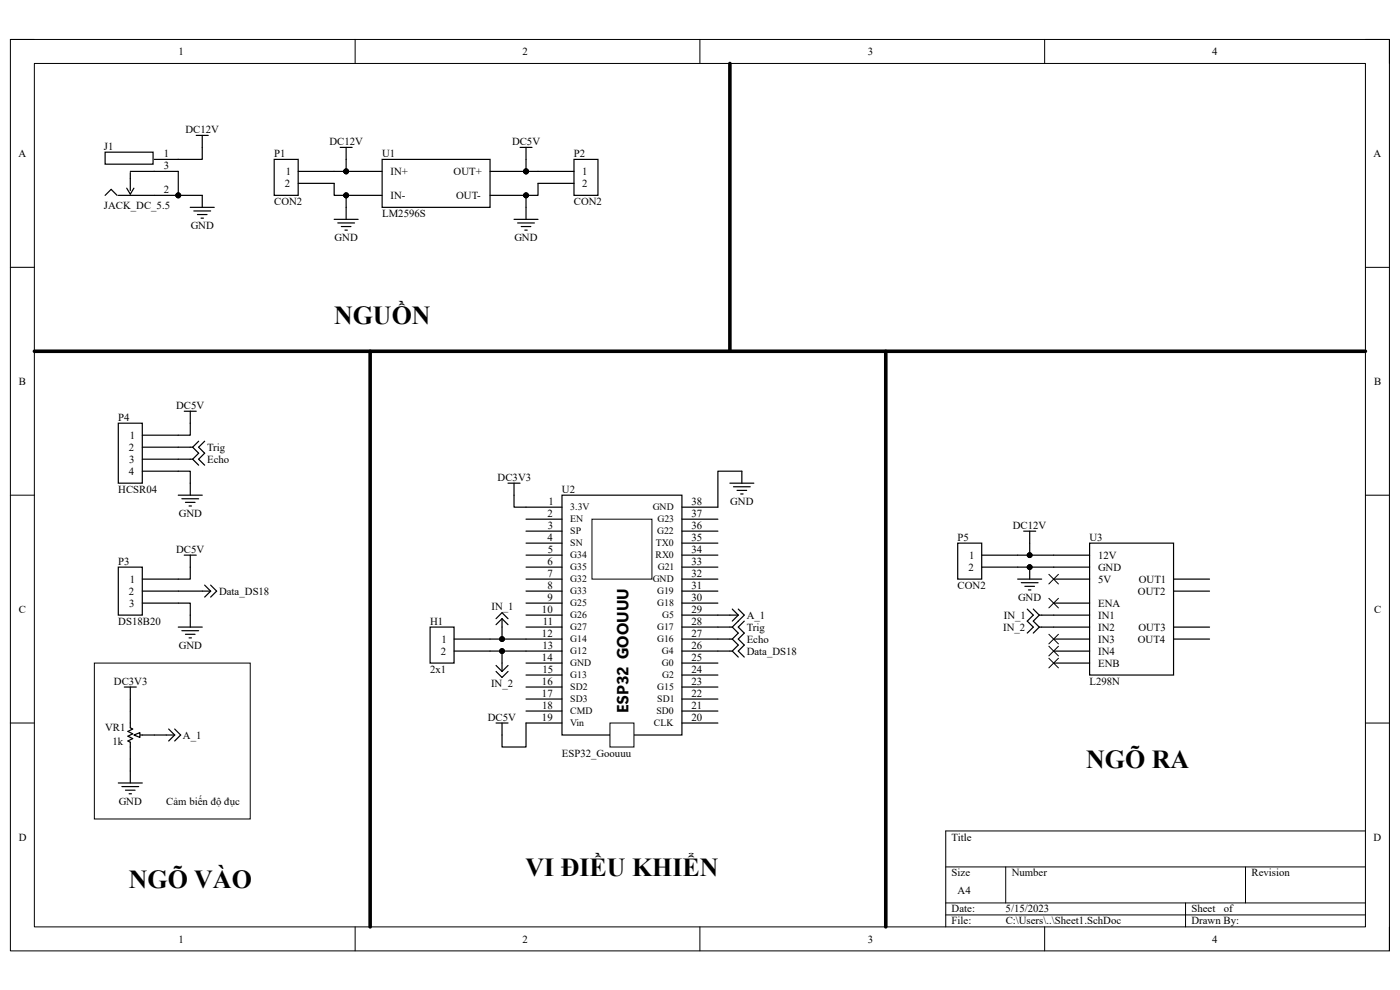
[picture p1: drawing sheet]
<svg xmlns="http://www.w3.org/2000/svg" width="297mm" height="210mm" viewBox="0 0 297 210" stroke-linecap="round" stroke-linejoin="round" font-family="sans-serif">
<path d="M2.2 8.4h292.6v193.3h-292.6z" fill="none" stroke="#000" stroke-width=".21"/>
<path d="M7.3 13.5h282.4v183.1h-282.4z" fill-rule="evenodd" fill="#fff"/>
<g fill="none" stroke="#000" stroke-width=".21">
<path d="M2.2 8.4h5.1M7.3 13.5h282.4v183.1h-282.4zM75.3 8.4v5.1M148.5 8.4v5.1M221.6 8.4v5.1M289.7 8.4h5.1v5.1M2.2 56.7h5.1M289.7 56.7h5.1M2.2 105h5.1M289.7 105.1h5.1M2.2 153.4h5.1M289.7 153.4h5.1"/>
<path d="M289.7 176.3h-89.1v20.3M75.3 196.6v5.1M148.5 196.6v5.1M200.6 183.9h89.1M200.6 191.5h89.1M200.6 194.1h89.1M213.4 183.9v7.6M221.6 196.6v5.1M251.5 191.5v5.1M264.2 183.9v7.6M294.8 196.6v5.1"/>
<circle cx="37.8" cy="41.4" r=".51"/>
</g>
<circle cx="37.8" cy="41.4" r=".51" fill="#000"/>
<g fill="none" stroke="#000" stroke-width=".25">
<path d="M22.3 32.3h10.2v2.5h-10.2zM26.9 39.9l.7 1.3 .8-1.3M27.6 36.4h10.2M27.6 36.6v3.8M32.7 33.8h5.1M41.6 28.7h2.6M42.9 28.7v2.6M22.3 41.4l1.3-1.2 1.2 1.2M25.1 41.4h12.7M40.4 44h5.1M41.1 44.8h3.6M41.9 45.5h2"/>
<path d="M42.7 46.3h.5M42.9 41.4v2.6"/>
</g>
<path d="M121.8 33.8h5.1v7.6h-5.1z" fill-rule="evenodd" fill="#fff"/>
<path d="M110.3 31.3h2.6M111.6 31.3v2.5M114.1 36.4h7.7M114.1 38.9h7.7M121.8 33.8h5.1v7.6h-5.1zM109.1 46.5h5M109.8 47.3h3.6M110.6 48.1h2M111.3 48.8h.5M111.6 44v2.5" fill="none" stroke="#000" stroke-width=".25"/>
<path d="M58.2 33.8h5.1v7.6h-5.1z" fill-rule="evenodd" fill="#fff"/>
<g fill="none" stroke="#000" stroke-width=".25">
<path d="M58.2 33.8h5.1v7.6h-5.1zM63.3 36.4h7.6M63.3 38.9h7.6M72.2 31.3h2.5M73.4 31.3v2.5M70.9 46.5h5.1M71.7 47.3h3.5M72.4 48.1h2.1M73.2 48.8h.5M73.4 44v2.5M157.4 100v2.5M154.8 102.5h5.1"/>
<path d="M155.6 103.3h3.6M156.4 104h2M157.1 104.8h.5M105.2 153.4h2.6M106.5 153.4v2.5"/>
</g>
<path d="M25.1 120.3h5.1v10.2h-5.1z" fill-rule="evenodd" fill="#fff"/>
<g fill="none" stroke="#000" stroke-width=".25">
<path d="M39.1 117.8h2.5M40.4 117.8v2.5M25.1 120.3h5.1v10.2h-5.1zM30.2 122.9h7.6M30.2 125.4h7.6M30.2 127.9h7.6M37.8 133h5.1M38.6 133.8h3.5M39.3 134.6h2.1M40.1 135.3h.5M40.4 130.5v2.5M42.9 125.4h1.8"/>
<path d="M43.4 124.1l1.3 1.3M44.7 125.4l-1.3 1.3M44.7 124.1l1.3 1.3-1.3 1.3M154.8 138.1h.6M155.4 138.1l1.2 1.3M156.6 136.8l-1.2 1.3M157.9 136.8l-1.3 1.3 1.3 1.3M27.6 158.5v2.5M28.9 155.9h3.8"/>
</g>
<path d="M28.4 155.9l1.3-.5v1z" fill="#fff"/>
<g fill="none" stroke="#000" stroke-width=".25">
<path d="M107.8 102.5h2.5M109.1 102.5v2.5M26.4 145.7h2.5M27.6 145.7v2.6M27.6 150.8v3.6l.6 .3-1.1 .5 1.1 .5-1.1 .5 1.1 .5-1.1 .5 .5 .3v1M28.4 155.9l1.3-.5v1zM35.3 155.9h1.8M35.8 154.7l1.3 1.2M37.1 155.9l-1.3 1.3M37.1 154.7l1.2 1.2-1.2 1.3M25.1 166.1h5.1M25.9 166.9h3.5"/>
<path d="M26.6 167.6h2.1M27.4 168.4h.5M27.6 163.6v2.5"/>
</g>
<path d="M25.1 89.8h5.1v12.7h-5.1z" fill-rule="evenodd" fill="#fff"/>
<g fill="none" stroke="#000" stroke-width=".25">
<path d="M25.1 89.8h5.1v12.7h-5.1zM30.2 92.3h7.6M30.2 94.9h7.6M30.2 97.4h7.6M30.2 100h7.6M39.1 87.2h2.5M40.4 94.9h.5M40.4 97.4h.5M40.4 87.2v2.6M40.9 94.9l1.2 1.2-1.2 1.3M40.9 97.4l1.2 1.3M42.1 93.6l-1.2 1.3"/>
<path d="M43.4 93.6l-1.3 1.3 1.3 1.2-1.3 1.3 1.3 1.3M37.8 105h5.1M38.6 105.8h3.5M39.3 106.6h2.1M40.1 107.3h.5M40.4 102.5v2.5"/>
</g>
<path d="M231.2 115.2h17.8v28h-17.8z" fill-rule="evenodd" fill="#fff"/>
<g fill="none" stroke="#000" stroke-width=".25">
<path d="M223.5 117.8h7.7M231.2 115.2h17.8v28h-17.8zM223.5 127.9h7.7M223.5 130.5h7.7M223.5 133h7.7M223.5 135.6h7.7M223.5 138.1h7.7M223.5 122.9h7.7M223.5 120.3h7.7M249 133h7.6M249 135.6h7.6M249 125.4h7.6"/>
<path d="M249 122.9h7.6M223.5 140.7h7.7"/>
</g>
<path d="M222.5 126.9l2 2.1M222.5 134.6l2 2M222.5 137.1l2 2M222.5 139.6l2 2.1M224.5 126.9l-2 2.1M224.5 134.6l-2 2M224.5 137.1l-2 2M224.5 139.6l-2 2.1" fill="none" stroke="#000" stroke-width=".21"/>
<path d="M203.2 115.2h5.1v7.7h-5.1z" fill-rule="evenodd" fill="#fff"/>
<path d="M203.2 115.2h5.1v7.7h-5.1zM208.3 117.8h7.6M217.2 112.7h2.5M218.5 112.7v2.5M208.3 120.3h7.6M215.9 122.9h5.1M216.7 123.6h3.5M217.4 124.4h2.1M218.2 125.1h.5M218.5 120.3v2.6" fill="none" stroke="#000" stroke-width=".25"/>
<circle cx="218.4" cy="120.3" r=".51" fill="#000"/>
<g fill="none" stroke="#000" stroke-width=".21">
<path d="M222.5 121.8l2 2.1M224.5 121.8l-2 2.1"/>
<circle cx="218.4" cy="120.3" r=".51"/>
</g>
<path d="M91.2 133h5.1v7.7h-5.1z" fill-rule="evenodd" fill="#fff"/>
<g fill="none" stroke="#000" stroke-width=".25">
<path d="M37.8 36.4v5h5.1M42.9 31.3v2.5h-5.1M70.9 38.9v2.5h2.5v2.6M73.4 33.8v2.6h-2.5M111.6 33.8v2.6h2.5M114.1 38.9v2.5h-2.5v2.6M37.8 100h2.6v2.5M37.8 97.4h2.6M37.8 94.9h2.6M40.4 89.8v2.5h-2.6M157.4 100h-5.1v7.6M109.1 105v2.6h2.5"/>
<path d="M215.9 117.8h7.6M218.5 115.2v2.6M37.8 127.9h2.6v2.6M37.8 125.4h5.1M40.4 120.3v2.6h-2.6M91.2 133h5.1v7.7h-5.1zM96.3 138.1h15.3M96.3 135.6h15.3M105.2 131.2l1.3-1.2 1.3 1.2M106.5 131.2l-1.3 1.3M106.5 131.2l1.3 1.3M106.5 131.2v4.4"/>
<path d="M106.5 138.1v4.3M152.3 135.6h3.1M152.3 138.1h2.5M152.3 130.5h4.3M152.3 133h3.1M155.4 133l1.2 1.3-1.2 1.3M155.4 135.6l1.2 1.2M155.4 129.2l1.2 1.3M156.6 129.2l1.3 1.3-2.5 2.5M156.6 130.5l-1.2 1.3M157.9 131.8l-1.3 1.2 1.3 1.3-1.3 1.3 1.3 1.2M215.9 120.3h7.6"/>
<path d="M217.9 129.2l1.3 1.3-1.3 1.3 1.3 1.2-1.3 1.3M219.2 129.2l1.3 1.3M220.5 130.5l-1.3 1.3 1.3 1.2M220.5 130.5h3M220.5 133l-1.3 1.3M220.5 133h3M27.6 148.3v2.5M32.7 155.9h2.6M105.2 141.2l1.3 1.2M105.2 142.4l1.3 1.3 1.3-1.3M107.8 141.2l-1.3 1.2M111.6 153.4v5.1h-5.1v-2.6"/>
<path d="M27.6 161v2.6"/>
</g>
<path d="M154.8 13.5v61M7.3 74.5h282.4M78.5 74.5v122.1M187.9 74.5v122.1" fill="none" stroke="#000" stroke-width=".76"/>
<g fill="#000">
<circle cx="73.4" cy="36.4" r=".51"/>
<circle cx="111.6" cy="36.4" r=".51"/>
<circle cx="37.8" cy="41.4" r=".51"/>
<circle cx="73.4" cy="41.4" r=".51"/>
<circle cx="111.6" cy="41.4" r=".51"/>
<circle cx="218.4" cy="117.8" r=".51"/>
<circle cx="106.5" cy="138.1" r=".51"/>
<circle cx="106.5" cy="135.6" r=".51"/>
<circle cx="218.4" cy="120.3" r=".51"/>
</g>
<g fill="none" stroke="#000" stroke-width=".21">
<path d="M20 140.7h33.1v33h-33.1z"/>
<circle cx="73.4" cy="36.4" r=".51"/>
<circle cx="111.6" cy="36.4" r=".51"/>
<circle cx="37.8" cy="41.4" r=".51"/>
<circle cx="73.4" cy="41.4" r=".51"/>
<circle cx="111.6" cy="41.4" r=".51"/>
<circle cx="218.4" cy="117.8" r=".51"/>
<circle cx="106.5" cy="138.1" r=".51"/>
<circle cx="106.5" cy="135.6" r=".51"/>
<circle cx="218.4" cy="120.3" r=".51"/>
</g>
<path d="M81.1 33.8h22.9v10.2h-22.9z" fill-rule="evenodd" fill="#fff"/>
<path d="M73.4 36.4h7.7M81.1 33.8h22.9v10.2h-22.9zM104 36.4h7.6M73.4 41.4h7.7M104 41.4h7.6" fill="none" stroke="#000" stroke-width=".25"/>
<g fill="#000">
<circle cx="73.4" cy="36.4" r=".51"/>
<circle cx="111.6" cy="36.4" r=".51"/>
<circle cx="73.4" cy="41.4" r=".51"/>
<circle cx="111.6" cy="41.4" r=".51"/>
</g>
<g fill="none" stroke="#000" stroke-width=".21">
<circle cx="73.4" cy="36.4" r=".51"/>
<circle cx="111.6" cy="36.4" r=".51"/>
<circle cx="73.4" cy="41.4" r=".51"/>
<circle cx="111.6" cy="41.4" r=".51"/>
</g>
<path d="M119.2 105h25.5v50.9h-25.5z" fill-rule="evenodd" fill="#fff"/>
<g fill="none" stroke="#000" stroke-width=".25">
<path d="M111.6 107.6h7.6M111.6 110.1h7.6M111.6 112.7h7.6M111.6 115.2h7.6M111.6 117.8h7.6M119.2 105h25.5v50.9h-25.5zM144.7 107.6h7.6M144.7 110.1h7.6M144.7 112.7h7.6M144.7 115.2h7.6M144.7 117.8h7.6M111.6 120.3h7.6"/>
<path d="M111.6 122.9h7.6M111.6 125.4h7.6M111.6 127.9h7.6M111.6 130.5h7.6M111.6 133h7.6M111.6 135.6h7.6M111.6 138.1h7.6M144.7 120.3h7.6M144.7 122.9h7.6M144.7 125.4h7.6M144.7 127.9h7.6M144.7 130.5h7.6"/>
<path d="M144.7 133h7.6M144.7 135.6h7.6M144.7 138.1h7.6M111.6 140.7h7.6M111.6 143.2h7.6M111.6 145.7h7.6M111.6 148.3h7.6M111.6 150.8h7.6M111.6 153.4h7.6M144.7 140.7h7.6M144.7 143.2h7.6M144.7 145.7h7.6"/>
<path d="M144.7 148.3h7.6M144.7 150.8h7.6M144.7 153.4h7.6"/>
</g>
<path d="M125.6 110.1h12.7v12.8h-12.7z" fill-rule="evenodd" fill="#fff"/>
<path d="M125.6 110.1h12.7v12.8h-12.7z" fill="none" stroke="#000" stroke-width=".21"/>
<path d="M129.4 153.4h5.1v5.1h-5.1z" fill-rule="evenodd" fill="#fff"/>
<path d="M129.4 153.4h5.1v5.1h-5.1z" fill="none" stroke="#000" stroke-width=".21"/>
<g font-size="5.5">
<text x="70.9" y="68.7">NGUỒN</text>
<text x="230.4" y="162.9">NGÕ RA</text>
<text x="111.5" y="185.8">VI ĐIỀU KHIỂN</text>
<text x="27.3" y="188.3">NGÕ VÀO</text>
</g>
<text font-size="3.4" x="133.3" y="151.3" transform="rotate(-90 133.3 151.3)">ESP32 GOOUUU</text>
<g font-size="2.3">
<text x="37.9" y="11.7">1</text>
<text x="110.9" y="11.7">2</text>
<text x="184.1" y="11.7">3</text>
<text x="257.1" y="11.7">4</text>
<text x="39.3" y="28.2">DC12V</text>
<text x="3.9" y="33.3">A</text>
<text x="22.1" y="31.8">J1</text>
<text x="34.8" y="33.3">1</text>
<text x="34.8" y="35.9">3</text>
<text x="58.2" y="33.3">P1</text>
<text x="69.9" y="30.7">DC12V</text>
<text x="81.1" y="33.3">U1</text>
<text x="108.6" y="30.7">DC5V</text>
<text x="121.8" y="33.3">P2</text>
<text x="291.4" y="33.3">A</text>
<text x="34.8" y="40.9">2</text>
<text x="60.4" y="39.7">2</text>
<text x="60.6" y="37.1">1</text>
<text x="82.8" y="37.1">IN+</text>
<text x="96.2" y="37.1">OUT+</text>
<text x="123.5" y="37.1">1</text>
<text x="123.5" y="39.7">2</text>
<text x="22.1" y="44.2">JACK_DC_5.5</text>
<text x="58.2" y="43.5">CON2</text>
<text x="81.1" y="46">LM2596S</text>
<text x="82.8" y="42.2">IN-</text>
<text x="96.8" y="42.2">OUT-</text>
<text x="121.8" y="43.5">CON2</text>
<text x="40.5" y="48.6">GND</text>
<text x="71" y="51.1">GND</text>
<text x="109.1" y="51.1">GND</text>
<text x="4" y="81.6">B</text>
<text x="291.5" y="81.6">B</text>
<text x="25.1" y="89.3">P4</text>
<text x="37.4" y="86.7">DC5V</text>
<text x="27.3" y="95.6">2</text>
<text x="27.5" y="93.1">1</text>
<text x="43.9" y="95.6">Trig</text>
<text x="27.3" y="100.7">4</text>
<text x="27.4" y="98.2">3</text>
<text x="43.9" y="98.2">Echo</text>
<text x="105.6" y="102">DC3V3</text>
<text x="25.1" y="104.5">HCSR04</text>
<text x="116.3" y="107.1">1</text>
<text x="119.2" y="104.5">U2</text>
<text x="146.7" y="107.1">38</text>
<text x="154.9" y="107.1">GND</text>
<text x="37.9" y="109.6">GND</text>
<text x="116.1" y="109.6">2</text>
<text x="116.2" y="112.1">3</text>
<text x="146.7" y="112.1">36</text>
<text x="146.7" y="109.6">37</text>
<text x="214.9" y="112.1">DC12V</text>
<text x="25.1" y="119.8">P3</text>
<text x="37.4" y="117.3">DC5V</text>
<text x="116.1" y="114.7">4</text>
<text x="116.1" y="119.8">6</text>
<text x="116.2" y="117.3">5</text>
<text x="146.7" y="119.8">33</text>
<text x="146.7" y="117.3">34</text>
<text x="146.7" y="114.7">35</text>
<text x="203.2" y="114.7">P5</text>
<text x="205.6" y="118.5">1</text>
<text x="231.1" y="114.7">U3</text>
<text x="233" y="118.5">12V</text>
<text x="27.5" y="123.6">1</text>
<text x="116.2" y="122.3">7</text>
<text x="116.2" y="124.9">8</text>
<text x="146.7" y="124.9">31</text>
<text x="146.7" y="122.3">32</text>
<text x="203.2" y="124.9">CON2</text>
<text x="205.4" y="121.1">2</text>
<text x="233" y="121.1">GND</text>
<text x="233" y="123.6">5V</text>
<text x="241.6" y="123.6">OUT1</text>
<text x="4" y="130">C</text>
<text x="27.3" y="126.2">2</text>
<text x="27.4" y="128.7">3</text>
<text x="46.5" y="126.2">Data_DS18</text>
<text x="104.3" y="129.5">IN_1</text>
<text x="115" y="130">10</text>
<text x="116.1" y="127.4">9</text>
<text x="146.7" y="130">29</text>
<text x="146.7" y="127.4">30</text>
<text x="158.4" y="131.2">A_1</text>
<text x="213" y="131.2">IN_1</text>
<text x="216" y="127.4">GND</text>
<text x="233" y="128.7">ENA</text>
<text x="233" y="131.2">IN1</text>
<text x="241.4" y="126.2">OUT2</text>
<text x="291.5" y="130">C</text>
<text x="25.1" y="132.5">DS18B20</text>
<text x="37.9" y="137.6">GND</text>
<text x="91.2" y="132.5">H1</text>
<text x="93.7" y="136.3">1</text>
<text x="115" y="135">12</text>
<text x="115.1" y="137.6">13</text>
<text x="115.2" y="132.5">11</text>
<text x="146.7" y="137.6">26</text>
<text x="146.7" y="135">27</text>
<text x="146.7" y="132.5">28</text>
<text x="158.4" y="133.8">Trig</text>
<text x="158.4" y="136.3">Echo</text>
<text x="212.8" y="133.8">IN_2</text>
<text x="233" y="133.8">IN2</text>
<text x="233" y="136.3">IN3</text>
<text x="241.4" y="136.3">OUT4</text>
<text x="241.5" y="133.8">OUT3</text>
<text x="91.2" y="142.7">2x1</text>
<text x="93.5" y="138.9">2</text>
<text x="115" y="140.1">14</text>
<text x="115.1" y="142.7">15</text>
<text x="146.7" y="142.7">24</text>
<text x="146.7" y="140.1">25</text>
<text x="158.4" y="138.9">Data_DS18</text>
<text x="233" y="138.9">IN4</text>
<text x="233" y="141.4">ENB</text>
<text x="24.2" y="145.2">DC3V3</text>
<text x="104.2" y="145.8">IN_2</text>
<text x="115" y="145.2">16</text>
<text x="115" y="147.8">17</text>
<text x="146.7" y="147.8">22</text>
<text x="146.7" y="145.2">23</text>
<text x="231.1" y="145.2">L298N</text>
<text x="22.3" y="155.2">VR1</text>
<text x="103.5" y="152.9">DC5V</text>
<text x="115" y="152.9">19</text>
<text x="115" y="150.3">18</text>
<text x="146.7" y="152.9">20</text>
<text x="146.7" y="150.3">21</text>
<text x="23.8" y="157.9">1k</text>
<text x="38.8" y="156.7">A_1</text>
<text x="119.2" y="160.5">ESP32_Goouuu</text>
<text x="25.2" y="170.7">GND</text>
<text x="35.3" y="170.7">Cảm biến độ đục</text>
<text x="4" y="178.3">D</text>
<text x="201.9" y="178.3">Title</text>
<text x="291.4" y="178.3">D</text>
<text x="201.9" y="185.9">Size</text>
<text x="214.6" y="185.9">Number</text>
<text x="265.5" y="185.9">Revision</text>
<text x="203.2" y="189.7">A4</text>
<text x="201.9" y="193.5">Date:</text>
<text x="201.9" y="196.1">File:</text>
<text x="213.3" y="193.5">5/15/2023</text>
<text x="213.4" y="196.1">C:\Users\..\Sheet1.SchDoc</text>
<text x="252.8" y="193.5">Sheet</text>
<text x="252.8" y="196.1">Drawn By:</text>
<text x="259.6" y="193.5">of</text>
<text x="37.9" y="199.9">1</text>
<text x="110.9" y="199.9">2</text>
<text x="184.1" y="199.9">3</text>
<text x="257.1" y="199.9">4</text>
</g>
<g font-size="2.1">
<text x="121" y="108.2">3.3V</text>
<text x="121" y="110.8">EN</text>
<text x="121" y="113.4">SP</text>
<text x="138.5" y="108.2">GND</text>
<text x="139.4" y="113.4">G22</text>
<text x="139.5" y="110.8">G23</text>
<text x="121" y="115.9">SN</text>
<text x="121" y="118.4">G34</text>
<text x="139.1" y="118.4">RX0</text>
<text x="139.1" y="115.9">TX0</text>
<text x="121" y="121">G35</text>
<text x="121" y="123.5">G32</text>
<text x="138.5" y="123.5">GND</text>
<text x="139.6" y="121">G21</text>
<text x="121" y="126.1">G33</text>
<text x="121" y="128.6">G25</text>
<text x="121" y="131.1">G26</text>
<text x="139.4" y="126.1">G19</text>
<text x="139.4" y="128.6">G18</text>
<text x="140.5" y="131.1">G5</text>
<text x="121" y="133.7">G27</text>
<text x="121" y="136.2">G14</text>
<text x="139.4" y="136.2">G16</text>
<text x="139.4" y="133.7">G17</text>
<text x="121" y="138.8">G12</text>
<text x="121" y="141.4">GND</text>
<text x="121" y="143.9">G13</text>
<text x="140.4" y="141.4">G0</text>
<text x="140.4" y="138.8">G4</text>
<text x="140.5" y="143.9">G2</text>
<text x="121" y="146.4">SD2</text>
<text x="121" y="149">SD3</text>
<text x="139.4" y="149">SD1</text>
<text x="139.4" y="146.4">G15</text>
<text x="121" y="151.5">CMD</text>
<text x="121" y="154.1">Vin</text>
<text x="138.7" y="154.1">CLK</text>
<text x="139.3" y="151.5">SD0</text>
</g>
</svg>
